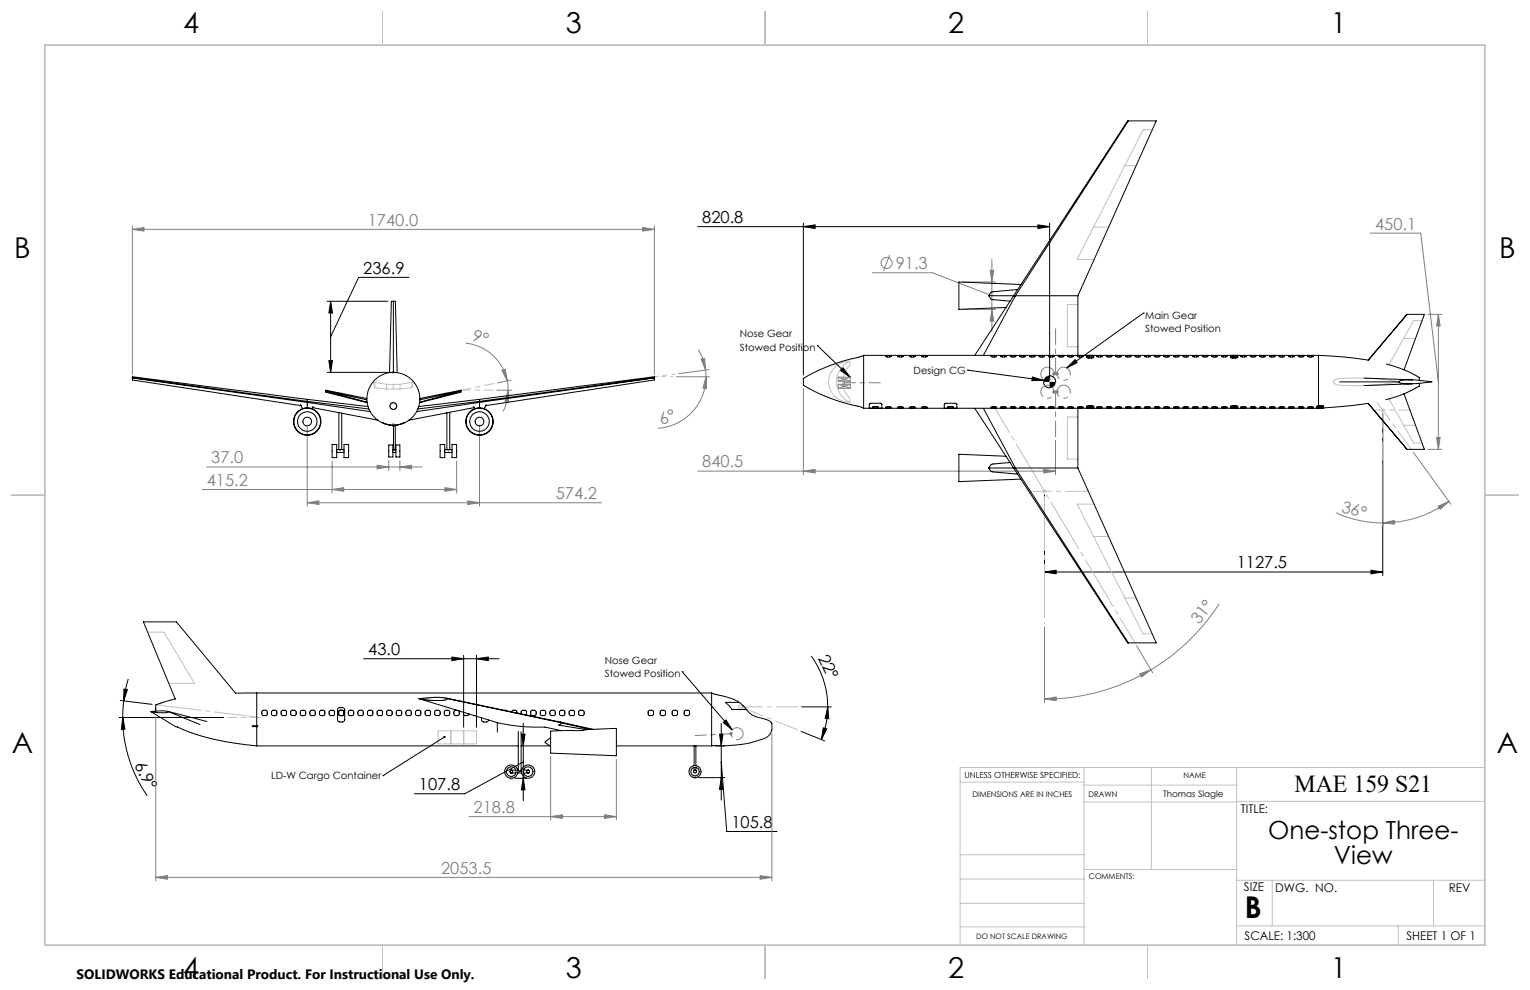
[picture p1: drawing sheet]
<svg xmlns="http://www.w3.org/2000/svg" width="432mm" height="279mm" viewBox="0 0 432 279" stroke-linecap="round" stroke-linejoin="round" font-family="sans-serif">
<g fill="none" stroke="#808080" stroke-width=".28">
<path d="M37.4 64.7l3.2-.5v1zM37.4 63.7v42M37.4 64.7h147.3M181.4 64.2l3.3 .5-3.3 .5zM184.7 63.7v42M246.2 77h16.9l16.8 6.5M251.1 72l-1.8 4.4M271.6 79.6h9.4M279.4 76.3h1.1l-.6 3.3zM279.9 73.2v20.5M386.8 65.8h14.2l4.9 42M131.4 96.8a13.3 13.3 0 0 1 11.8 10.7"/>
<path d="M197.1 98.6l1.2 2.6 .8 3.3M271.6 87.3h9.4M279.9 87.3l.6 3.3h-1.1zM403 88.7h3.9M405.9 88.7l.5 3.3h-1zM405.9 88.7v38.1M86.7 120v22.9M110.7 119.7l.7 .7M111 119.5v1M111.4 119.7l-.7 .7M135.3 120v22.9M140.2 110.1h4.2"/>
<path d="M141.6 104.5l1-.3 .6 3.3zM143.2 107.5l.2 2.6M143.4 110.1l.1 3.4-1-.2zM143.4 110.1l-.3 2.8-1.1 3.2M144.1 107.3l-3.7 .8M190.9 106.3h9.4M197.9 101.4l1-.3 .2 3.4zM199.1 104.5l.1 1.8M199.2 106.3l.2 3.4-1-.2zM199.2 106.3a14.5 14.5 0 0 1-13.5 14.6M200.1 104.3l-8.5 1.1M226.7 109.7v24.3"/>
<path d="M297 110.6h1.8M297 105.5h1.8M297.1 110.2l.7 .7M297.1 105.2l.7 .7M297.5 105v1M297.5 110.1v1M297.8 110.2l-.7 .7M297.8 105.2l-.7 .7M298 110.2l.7 .7M298 105.2l.7 .7M298.3 105v1M298.3 110.1v1"/>
<path d="M298.7 110.2l-.7 .7M298.7 105.2l-.7 .7M57 138.1h71.9M58.3 131.8h60.9M93.7 138.1l3.3-.5v1zM93.7 130.1v9M106.4 131.3l3.3 .5-3.3 .5zM109.7 130v2.8M110.5 120h1M112.9 131.8l3.3-.5v1zM112.9 130v2.8M125.6 137.6l3.3 .5-3.3 .5z"/>
<path d="M128.9 130.1v9M196.9 133h101M226.7 133l3.3-.5v1zM294.6 132.5l3.3 .5-3.3 .5zM297.9 124.3v9.7M390.2 130.9v17.7M398.9 127.6l10.6 14.7M403 126.8h3.9M405.4 123.5h1l-.5 3.3zM86.7 141.9l3.3-.5v1zM86.7 141.9h83.1M132 141.4l3.3 .5-3.3 .5z"/>
<path d="M377 144.7a32.1 32.1 0 0 0 13.2 2.9M390.2 147.6l3.3-.7 .1 1zM405.9 142.9l3-1.4-2.5 2.2zM408.9 141.5a31.5 31.5 0 0 1-18.7 6.1M294.8 177v21.3M344.1 170.4a57.9 57.9 0 0 1-19.3 18.6M118.2 197.2a25.4 25.4 0 0 1 8-.1l.1 .1a2.23 2.23 0 0 1-1.9 .5h-2.1zM294.8 197.3l3.3-.6v1zM320.8 182.3l4.5 7.6M321.7 190.2l3.1-1.2-2.6 2.1zM324.8 189a58.6 58.6 0 0 1-30 8.3M44 202.3v46.3"/>
<path d="M155.4 213.5v18M174 214.3v17.2M205.8 207.1h1M206 206.7l.7 .7M206.3 206.6v1M206.7 206.7l-.7 .7M217.8 207v41.6M132.4 230.5h41.6M155.4 230.5l3.3-.6v1.1zM170.6 229.9l3.4 .6-3.4 .5zM44 247.6l3.3-.5v1zM44 247.6h173.8"/>
<path d="M214.5 247.1l3.3 .5-3.3 .5z"/>
<circle cx="250.2" cy="74.2" r="1.56"/>
<circle cx="111" cy="114.6" r=".96"/>
</g>
<g fill="none" stroke="#000" stroke-width=".28">
<path d="M115.4 78.3h-14.2l-7.9 16.8M196.9 64h99.3M226.7 64l3.3-.5v1zM226.7 63v42.8M292.9 63.5l3.3 .5-3.3 .5zM296.2 63v43.8M92.3 85h17.1M93.3 85v20.1M93.3 85l.5 3.3h-1zM230.6 97.5h.1M230.6 97.5l9.4 9M322.7 88.4h.1"/>
<path d="M322.7 88.4l-21.7 15.5M92.3 105.1h17.7M92.8 101.8h1l-.5 3.3zM237.2 104.5l.7-.7 2.1 2.7zM273.1 104.5h.1M273.1 104.5l21.5 2.9M291.4 106.4l3.2 1h-3.4zM294.5 107.8l.2 .7 .4 .6 1.1 .4M296.2 106l.9 .3 .5 .4 .3 1.1M301 103.9l2.4-2.4 .6 .8zM390.2 116.8v45.7M294.8 139.7v22.8"/>
<path d="M294.8 161.4l3.3-.5v1.1zM294.8 161.4h95.4M386.9 160.9l3.3 .5-3.3 .6zM33.9 197.7l9.1 1.1M34.9 197.8l-.3 4.7M35 194.5l.9 .1-1 3.2zM36.2 191.6l-.8 3.1-.5 3.1M102.6 185.9h38.2M127.5 185.4l3.3 .5-3.3 .5zM130.8 184.9v20.3M134.5 185.9l3.3-.5v1zM134.5 184.9v20.3"/>
<path d="M192.5 189.6h.1M192.5 189.6l14.2 16.4M226.2 199.5h8.4M229 185.1a24.4 24.4 0 0 1 4.6 14.4M233.6 199.5l.3 3.3h-1zM233.6 199.5l-.4 4.3-.6 2.9-.8 2M33.6 202.5h29.5M34.6 202.5l.7 3.3h-1zM34.6 202.5a38.6 38.6 0 0 0 7 22.1M108.1 218.9h.1M125.4 208l-17.3 10.9M145.3 219.6h3.4"/>
<path d="M147.1 207.2h1.1l-.5 3.3zM147.7 204.2v21.8M147.7 215.1l-16.5 8.9h-14.3M147.7 219.6l.5 3.3h-1.1zM197.1 219.5h7.4M201.8 210.5h2.7M203.1 207.2h.9l-.4 3.3zM203.6 219.5l.4 3.3h-.9zM203.6 204.2v21.6M203.6 215l1.5 19.7h14.2M204.1 203.9l.8-.7 1.8 2.8zM226.1 206.4l6.6 2.7"/>
<path d="M232.3 205.4l1 .3-1.5 3z"/>
</g>
<g fill="none" stroke="#c0c0c0" stroke-width=".28">
<path d="M108 3.2v9.5M215.9 3.2v9.5M323.8 3.2v9.5M325.2 36.6h-2.6l-18.6 36.6h4.8M317.5 46.7h3.2M308.6 64.1h4.3M304.2 85.9h-3v12h3M396.1 95.5h3.4M401.3 90.5h-2.3l-7 12.4M105.8 109.4l3.3 .4M105.8 107.9v1.5M109.1 109.8h3.8"/>
<path d="M109.1 108.5l-3.7-.7 .4 1.6M109.1 108.5h3.8M109.1 108.5v1.3M110.5 105.1h1M110.7 104.7l.7 .7M111 108.5v1.3M111 104.6v1M111.4 104.7l-.7 .7M112.9 108.5l3.7-.7-.4 1.6M112.9 108.5v1.3M116.2 107.9v1.5M116.2 109.4l-3.3 .4"/>
<path d="M235.3 104l2.1-1.5 2.5-.5v1.2l-.9 .9-.6 1.1-.5 2 .3 2.5 .7 1.6 1 1.1v1.1l-1.9-.2-1.2-.6-1.5-1.1-.8-1.3-.5-1.4-.2-1.4 .5-1.9zM239.9 102l-1.7 1-.9 1-.7 1.2-.5 2.3 .2 1.8 .8 1.9 1.3 1.4 1.5 .9M304.2 117.7h-3v11.9h3M376.5 107.5l.7-.5 .8-.2 6.2-.1 5.5 .3 5.1 .8-4.6 .7-5.4 .3-6.6-.1-1-.2-.6-.3a.39 .39 0 0 1-.3-.4 .39 .39 0 0 1 .2-.3zM389.7 115.7h1M389.9 115.4l.7 .7M390.2 115.3v1M390.6 115.4l-.7 .7M392 112.6l7 12.4h2.3M3.1 139.7h9.6M294.3 138.7h1M294.4 138.3l.7 .7"/>
<path d="M294.8 138.2v1M295.1 138.3l-.7 .7M396.1 120h3.4M419.1 139.7h9.5M308.6 151.4h4.3M308.8 142.3h-4.8l18.6 36.6h2.6M41.7 178.4h4.5l8.7 14.5h-7.2M317.5 168.8h3.2M123.6 206.3h10.9v3.6h-10.9zM127.2 206.3v3.6M130.8 206.3v3.6M143.8 219.6h1"/>
<path d="M143.9 219.3l.7 .7M144.3 219.1v1M144.6 219.3l-.7 .7M195.7 219.5h.9M195.8 219.1l.7 .7M196.1 219v1M196.5 219.1l-.7 .7M305.9 216.6v50.1M324.9 216.6v28.8M349 216.6v50.1M419.1 216.6h-148.1v50.1M271 220.7h34.9"/>
<path d="M305.9 226.3h43.1M305.9 221.6h43.1M349 226.2h70.1M271 255h34.9M271 248.1h35M271 241.2h35M306 245.4h43M349 248.4h70.1M359.1 248.4v12.9M404.6 248.4v12.9M108 266.7v9.6M215.9 266.7v9.6"/>
<path d="M271 261.6h34.9M323.8 266.7v9.6M349 261.3h70.1M394.6 261.3v5.4"/>
<circle cx="296.2" cy="107.8" r="1.72"/>
<circle cx="209" cy="199.5" r=".6"/>
</g>
<path d="M295.1 108.8a1.86 1.86 0 0 0-.8 3.1 1.86 1.86 0 0 0 3.1-.8 1.86 1.86 0 0 0-2.1-2.4l-.2 .1M295.1 103.7a1.86 1.86 0 0 1 2.3 2.1 1.86 1.86 0 0 1-3 1.1 1.86 1.86 0 0 1 .5-3.1l.2-.1M299.6 108.8a1.86 1.86 0 0 0-.7 3.1 1.86 1.86 0 0 0 3.1-.8 1.86 1.86 0 0 0-2.2-2.4l-.2 .1M299.6 103.7a1.86 1.86 0 0 1 2.4 2.1 1.86 1.86 0 0 1-3 1.1 1.86 1.86 0 0 1 .5-3.1l.1-.1" fill="none" stroke="#808080" stroke-width=".28" stroke-dasharray="15.2 1.3 1.3 1.3" stroke-dashoffset="11.3" stroke-linecap="butt"/>
<path d="M209.6 206.6a1.69 1.69 0 0 0-2.8-.7 1.69 1.69 0 0 0 .7 2.8 1.69 1.69 0 0 0 2.2-2l-.1-.1" fill="none" stroke="#808080" stroke-width=".28" stroke-dasharray="15.2 1.3 1.3 1.3" stroke-dashoffset="11.8" stroke-linecap="butt"/>
<path d="M130.1 110.1h9.1" fill="none" stroke="#c0c0c0" stroke-width=".28" stroke-dasharray="15.2 1.3 1.3 1.3" stroke-dashoffset="12.6"/>
<path d="M184.7 106.3l5.9-.8" fill="none" stroke="#c0c0c0" stroke-width=".28" stroke-dasharray="15.2 1.3 1.3 1.3" stroke-dashoffset="14.2"/>
<path d="M184.7 106.3h5.2" fill="none" stroke="#c0c0c0" stroke-width=".28" stroke-dasharray="15.2 1.3 1.3 1.3" stroke-dashoffset="14.5"/>
<path d="M139.5 108.2l-9.4 1.9" fill="none" stroke="#c0c0c0" stroke-width=".28" stroke-dasharray="15.2 1.3 1.3 1.3" stroke-dashoffset="12.4"/>
<path d="M209 199.5h16.2" fill="none" stroke="#c0c0c0" stroke-width=".28" stroke-dasharray="15.2 1.3 1.3 1.3" stroke-dashoffset="9"/>
<path d="M209 199.5l16.2 6.5" fill="none" stroke="#c0c0c0" stroke-width=".28" stroke-dasharray="15.2 1.3 1.3 1.3" stroke-dashoffset="8.4"/>
<path d="M44 198.9l29.4 3.6" fill="none" stroke="#c0c0c0" stroke-width=".28" stroke-dasharray="15.2 1.3 1.3 1.3" stroke-dashoffset="2.3"/>
<path d="M73.4 202.5h-9.2" fill="none" stroke="#c0c0c0" stroke-width=".28" stroke-dasharray="15.2 1.3 1.3 1.3" stroke-dashoffset="12.5"/>
<path d="M320.3 181.4l-39.6-66.3" fill="none" stroke="#c0c0c0" stroke-width=".28" stroke-dasharray="15.2 1.3 1.3 1.3" stroke-dashoffset="7.1"/>
<path d="M290.4 138.7h16.8" fill="none" stroke="#c0c0c0" stroke-width=".28" stroke-dasharray="15.2 1.3 1.3 1.3" stroke-dashoffset="8.8"/>
<path d="M398.3 126.8l-9.7-13.3" fill="none" stroke="#c0c0c0" stroke-width=".28" stroke-dasharray="15.2 1.3 1.3 1.3" stroke-dashoffset="8.9"/>
<path d="M387.7 115.7h10.2" fill="none" stroke="#c0c0c0" stroke-width=".28" stroke-dasharray="15.2 1.3 1.3 1.3" stroke-dashoffset="12"/>
<path d="M294.8 138.7v37.3" fill="none" stroke="#c0c0c0" stroke-width=".28" stroke-dasharray="15.2 1.3 1.3 1.3" stroke-dashoffset="-1.5"/>
<path d="M390.2 115.7v14.2" fill="none" stroke="#c0c0c0" stroke-width=".28" stroke-dasharray="15.2 1.3 1.3 1.3" stroke-dashoffset="10.1"/>
<path d="M12.7 12.7h406.4v254h-406.4z" fill="none" stroke="#c0c0c0" stroke-width=".5"/>
<g fill="none" stroke="#808080" stroke-width=".28" stroke-dasharray="15.2 1.3 1.3 1.3">
<path d="M236.6 107.6h3.4M236.6 107.6v-1.1M236.6 106.5h3.4M236.6 107.6l3.4-1.1M236.6 108.4h3.4M236.6 108.4v1.2M236.6 109.6h3.4M236.6 108.4l3.4 1.2M238.3 109v-1M238.3 108v-1M240 107.6v-1.1M240 107.6l-3.4-1.1"/>
<path d="M240 108.4v1.2M240 108.4l-3.4 1.2M298.3 110.6h-.8M298.3 105.5h-.8"/>
</g>
<path d="M297.9 110.6v12.7M297.9 105.5v-12.7" fill="none" stroke="#808080" stroke-width=".28" stroke-dasharray="15.2 1.3 1.3 1.3" stroke-dashoffset="10.8"/>
<path d="M248.4 108h-10.1M196.2 207.6l10.1-.5" fill="none" stroke="#808080" stroke-width=".28" stroke-dasharray="15.2 1.3 1.3 1.3" stroke-dashoffset="12.1"/>
<g fill="#000">
<path d="M292.9 63.5l3.3 .5-3.3 .5zM226.7 64l3.3-.5v1zM134.5 185.9l3.3-.5v1zM127.5 185.4l3.3 .5-3.3 .5z"/>
<path d="M92.8 101.8h1l-.5 3.3zM93.3 85l.5 3.3h-1zM147.7 219.6l.5 3.3h-1.1zM147.1 207.2h1.1l-.5 3.3zM203.6 219.5l.4 3.3h-.9zM203.1 207.2h.9l-.4 3.3z"/>
<path d="M294.8 161.4l3.3-.5v1.1zM386.9 160.9l3.3 .5-3.3 .6z"/>
<path d="M35 194.5l.9 .1-1 3.2zM34.6 202.5l.7 3.3h-1z"/>
<path d="M232.3 205.4l1 .3-1.5 3zM233.6 199.5l.3 3.3h-1z"/>
</g>
<g fill="#808080">
<path d="M143.4 110.1l.1 3.4-1-.2zM141.6 104.5l1-.3 .6 3.3z"/>
<path d="M199.2 106.3l.2 3.4-1-.2zM197.9 101.4l1-.3 .2 3.4z"/>
<path d="M294.8 197.3l3.3-.6v1zM321.7 190.2l3.1-1.2-2.6 2.1z"/>
<path d="M390.2 147.6l3.3-.7 .1 1zM405.9 142.9l3-1.4-2.5 2.2z"/>
<path d="M279.4 76.3h1.1l-.6 3.3zM279.9 87.3l.6 3.3h-1.1zM405.4 123.5h1l-.5 3.3zM405.9 88.7l.5 3.3h-1zM86.7 141.9l3.3-.5v1zM132 141.4l3.3 .5-3.3 .5zM93.7 138.1l3.3-.5v1zM125.6 137.6l3.3 .5-3.3 .5zM106.4 131.3l3.3 .5-3.3 .5zM112.9 131.8l3.3-.5v1zM37.4 64.7l3.2-.5v1zM181.4 64.2l3.3 .5-3.3 .5zM155.4 230.5l3.3-.6v1.1zM170.6 229.9l3.4 .6-3.4 .5zM44 247.6l3.3-.5v1zM214.5 247.1l3.3 .5-3.3 .5z"/>
<path d="M294.6 132.5l3.3 .5-3.3 .5zM226.7 133l3.3-.5v1z"/>
</g>
<path d="M301 103.9l2.4-2.4 .6 .8zM291.4 106.4l3.2 1h-3.4zM237.2 104.5l.7-.7 2.1 2.7zM296.2 107.8v1.7l.9-.3 .7-.7 .1-.7zM295 106.5l-.5 1.3h1.7v-1.8zM125.2 207.8a.35 .35 0 0 0 0 .4 .35 .35 0 0 0 .4 .1 .35 .35 0 0 0 .1-.5l-.3 .2 .3-.2zM204.1 203.9l.8-.7 1.8 2.8z" fill="#000"/>
<g fill="none" stroke="#000" stroke-width=".28">
<path d="M318.5 34.1h7.8l-22.1 49.4M318.5 34.1h-.3l-43.1 66.2M318.5 34.1l-31.9 49.4M111 85h.6l.5 20.2M111 85h-.5l-.1 .6-.5 19.6M111 85v20.1M279 83.5l.5 .8 .6 .3 5 .4M279 83.5h7.6M286.6 83.5h17.6M286.6 83.5l-9.1 16.8M287.2 81.7l-7.2 .7-.4 .2-.6 .9M288.1 80.3l-17.5-.7v7.7l13.3-.5"/>
<path d="M304.2 83.5v16.8M397.1 88.7l-11 12.9-6.7-.8-7.3-.5M397.1 88.7h4.9l-5.8 15.7M397.1 88.7l-10.9 13M37.4 106.7v.5l47.5 7.3M37.4 106.6v-.3l49.3 6.4M37.4 106.6v.1M37.4 106.7l49.3 6.9M37.4 106.6l49.3 6.7M84.8 114.2l.6 1.1M86.7 112.7l17.2 2.1M86.7 113.6v1.5"/>
<path d="M86.7 113.3v.3M86.7 112.7v.6M86.7 113.6l17.8 2.6M86.7 113.3l17.4 2.1M88.2 115l18.4 3.6M88.4 114.7l-.4 .6M92 110.3v-.2l.2 .1 11.3 2.3M92 110.3v.4l.2 .1 11.4 2.8M92 110.3h.1M92 110.3l11.5 2.6M92 110.3l11.6 3.2M95.6 116.5v10.4"/>
<path d="M96.4 116.6v10.3M114.2 119.2l-1.3 .5-1.4 .3-1.7-.1-1.9-.7M126.1 116.5v10.4M126.9 116.3v10.6M130.1 110.3v-.2l-.3 .1-11.3 2.3M130.1 110.3v.4l-11.7 2.9M130.1 110.3h.1M130.1 110.3l-11.7 3.2M130.1 110.3l-11.6 2.6M133.7 114.7l.3 .6M133.8 115l-18.4 3.6M135.3 112.7l-17.2 2.1"/>
<path d="M135.3 113.6v1.5M135.3 113.3v.3M135.3 112.7v.6M135.3 113.6l-17.8 2.6M135.3 113.3l-17.4 2.1M137.2 114.2l-.6 1.1M184.7 106.7v.5l-47.6 7.3M184.7 106.6v-.3l-49.4 6.4M184.7 106.6v.1M184.7 106.7l-49.4 6.9M184.7 106.6l-49.4 6.7M243.7 100.3l-9.5 2.9-4 1.7-3.5 1.9v1.9l4.1 2.2 6.2 2.4 5.5 1.4 1.2 .5"/>
<path d="M243.7 100.3v14.9M243.7 100.3h128.4M245.3 115.2v-1.1l.4-.3h2.9l.3 .2v1.2M246.6 115.2l-.3-.1 .1-.3h1.5v.3l-.3 .1M250 114.9l1.1-.1 .4 .1v.2h-1.4zM250 100.4h1.2l.3 .2-1.2 .2zM253.4 100.4h1.2l.3 .2-1.3 .2zM253.4 114.8h1.3l.2 .3h-1.4zM256.8 114.9l1.1-.1 .3 .1 .1 .2h-1.4zM256.8 100.4h1.2l.3 .2-1.3 .2-.2-.2zM260.1 100.4h1.3l.3 .2-1.3 .2zM260.2 114.8h1.3l.2 .3h-1.4z"/>
<path d="M266.5 115.2v-1.1l.4-.3h2.9l.3 .2v1.2M267.8 115.2l-.3-.1 .1-.3h1.4v.3l-.2 .1M275.1 115.2l43.1 66.2h.3M277.5 115.2l9.1 16.9M279.7 114.9l1.1-.1 .4 .1v.2h-1.3zM279.7 100.4h1.3l.2 .2-1.2 .2zM282.4 100.4h1.3l.3 .2-1.3 .2zM282.5 114.8h1.3l.2 .3h-1.4zM285.2 114.9l1.1-.1 .3 .1 .1 .2h-1.4zM285.2 100.4h1.2l.3 .2-1.3 .2zM287.8 100.4h1.3l.3 .2-1.3 .2zM287.9 114.9l1.1-.1 .3 .1 .1 .2h-1.4z"/>
<path d="M290.5 100.4h1.3l.3 .2-1.2 .2zM290.6 114.9l1.1-.1 .4 .1v.2h-1.4zM293.3 114.9l1.1-.1 .3 .1 .1 .2h-1.4zM293.3 100.4h1.2l.3 .2-1.3 .2zM296 114.9l1.1-.1 .4 .1v.2h-1.4zM296 100.4h1.3l.2 .2-1.2 .2zM298.7 114.9l1.1-.1 .4 .1v.2h-1.4zM298.7 100.4h1.3l.2 .2-1.2 .2zM301.4 100.4h1.3l.2 .2-1.2 .2zM301.4 114.9l1.1-.1 .4 .1v.2h-1.4zM304.1 100.4h1.3l.2 .2-1.2 .2zM304.1 114.9l1.2-.1h.2l.1 .3h-1.4z"/>
<path d="M304.2 115.2v16.9M306.6 115.2v-.5l.5-.3 1.4 .1 .2 .7M306.6 100.3l.1 .6 .3 .2 1.4-.1 .3-.2v-.5M306.9 100.4h1.3l.2 .2-1.2 .2zM306.9 114.9l1.1-.1 .4 .1v.2h-1.4zM309.5 100.4h1.3l.2 .2-1.2 .2zM309.6 114.8h1.3l.1 .3h-1.3zM312.2 114.9l1.2-.1 .3 .1 .1 .2h-1.4zM312.2 100.4h1.3l.3 .2-1.3 .2zM314.9 100.4h1.3l.3 .2-1.3 .2zM315 114.9l1.1-.1 .3 .1 .1 .2h-1.4zM317.6 100.4h1.3l.3 .2-1.2 .2z"/>
<path d="M317.7 114.9l1.1-.1 .3 .1 .1 .2h-1.4zM320.4 100.4h1.2l.3 .2-1.3 .2zM320.4 114.9l1.1-.1 .3 .1 .1 .2h-1.4zM323.1 114.9l1.1-.1 .4 .1v.2h-1.4zM323.1 100.4h1.2l.3 .2-1.2 .2zM325.8 114.9l1.1-.1 .4 .1v.2h-1.4zM325.8 100.4h1.3l.2 .2-1.2 .2zM328.5 100.4h1.3l.2 .2-1.2 .2zM328.5 114.9l1.1-.1 .4 .1v.2h-1.4zM331.2 100.4h1.3l.2 .2-1.2 .2zM331.2 114.9l1.2-.1 .3 .1v.2h-1.4zM333.9 100.4h1.3l.2 .2-1.2 .2z"/>
<path d="M333.9 114.9l1.1-.1 .4 .1v.2h-1.4zM336.6 100.4h1.3l.2 .2-1.2 .2zM336.7 114.8h1.3l.1 .3h-1.3zM339.3 114.9l1.2-.1 .3 .1 .1 .2h-1.4zM339.3 100.4h1.3l.3 .2-1.3 .2zM342 100.4h1.3l.3 .2-1.3 .2zM342.1 114.9l1.1-.1 .3 .1 .1 .2h-1.4zM344.7 100.4h1.3l.3 .2-1.2 .2zM344.8 114.9l1.1-.1 .4 .1v.2h-1.4zM347.3 115.2v-.5l.4-.3 1.5 .1 .1 .7M347.3 100.3v.5l.4 .3 1.3-.1 .3-.2v-.5M347.5 100.4h1.3l.3 .2-1.4 .2z"/>
<path d="M347.6 114.9l1.1-.1 .3 .1 .1 .2h-1.4zM348.1 100.4h-.6l.1 .3 .5 .1M348.5 100.4h.5l-.1 .3-.4 .1M350.2 100.4h1.2l.3 .2-1.3 .2zM350.2 114.8h1.3l.2 .3h-1.4zM352.9 114.9l1.1-.1 .4 .1v.2h-1.4zM352.9 100.4h1.3l.2 .2-1.2 .2-.3-.2zM355.6 100.4h1.3l.2 .2-1.2 .2zM355.6 114.9l1.1-.1 .4 .1v.2h-1.4zM358.3 114.9l1.1-.1 .4 .1v.2h-1.4zM358.3 100.4h1.3l.2 .2-1.2 .2zM361 100.4h1.3l.2 .2-1.2 .2z"/>
<path d="M361 114.9l1.1-.1 .4 .1v.2h-1.4zM363.7 114.9l1.1-.1 .4 .1v.2h-1.3zM363.7 100.4h1.3l.2 .2-1.2 .2-.3-.2zM366.4 114.9l1.2-.1 .3 .1v.2h-1.3zM366.4 100.4h1.3l.2 .2-1.2 .2zM369.1 100.4h1.3l.3 .2-1.3 .2zM369.1 114.9l1.2-.1 .3 .1 .1 .2h-1.4zM372.1 100.3v14.9M372.2 114.4l-.7 .3v.5M372.2 114.4h.1M372.2 114.4h.7M372.3 115.1h-.5v-.2h1.5v.2h-.5"/>
<path d="M372.3 115.1h.1M372.3 115.1h.5M372.8 115.1h.1M372.9 114.4l.7 .3M372.9 114.4h.1M373.6 115.1l6.7-.5 5.8-.8 11 13M373.6 114.7v.5h-129.9M373.6 114.6v.1M378.1 107.8h16.7M385 106.7l13.6 .5M386.2 113.8l10.9 13M391.3 102.8l3.7 1.1 2.5 1 3 1.6 .1 .9"/>
<path d="M394.8 107.6l1.4-.4h2.8l5.1 .6-6.8 .5-2.1-.2-.4-.3zM396.2 111.2l5.8 15.6h-4.9M398.6 108.3l-13.6 .5M400.6 108.2l-.1 .8-3.1 1.6-2.8 1.2-3.5 1M93.7 125.4h1.3v3.8h-1.3zM95 127.7h2.1M95 126.9h2.1M95.9 126.9h.3zM95.9 127.7h.3zM97.1 125.4h1.3v3.8h-1.3zM109.7 125.6h1.2v3.4h-1.2zM110.9 126.9h.2"/>
<path d="M110.9 127.7h.8M111.1 126.9h.4M111.1 120v6.9M111.5 126.9h.2M111.5 120v6.9M111.7 125.6h1.2v3.4h-1.2zM124.2 125.4h1.3v3.8h-1.3zM125.5 126.9h2.1M125.5 127.7h2.1M126.4 127.7h.3zM126.4 126.9h.3zM127.6 125.4h1.3v3.8h-1.3z"/>
<path d="M279 132.1l.5 .8 .6 .3 7.1 .6M279 132.1h7.6M283.9 128.8l-13.3-.6v7.7l17.5-.7M285.1 130.5l-5.1 .5-.4 .2-.6 .9M286.6 132.1h17.6M286.6 132.1l31.9 49.3M304.2 132.1l22.1 49.3h-7.8M49.5 197.2l-5.5 1.7v1.8M72.5 195.6l-6 .1-16.7-20.2h-9.3l9 21.8M72.5 195.6v9.2M72.5 195.6h128.3M118.2 197.2l4.1 .5 3.1-.1 .9-.4"/>
<path d="M118.2 197.2l22.1 6.7M126.1 197.1l32 6.7M126.1 197.1l.2 .1M126.1 197.1l-3.7-.3-4.2 .4M126.3 197.2l32.2 6.8M200.8 195.6l6.5 1.8 1.6 1 1.8 1.8h-2.7a1.78 1.78 0 0 1-2.2-1l-1.1-1h3.7M200.8 195.6v14.9M42.6 200.8l7 4.3 .5 .1M42.6 200.8l2.3 .4h1.8l.8-.4M42.6 200.8l3.2-.2 1.7 .2M47.5 200.8h.1M47.5 200.8l8.9 3.7"/>
<path d="M47.5 200.8l10.9 2.8M50.1 205.2l4.3 1.8 5.4 1.5 5.9 1.2 6.8 .8M71.3 205.1h1.2M71.5 204.8l-.2 .3M71.5 204.8h1M72.5 205.1v5.4M72.5 204.8h.1M72.5 205.1h.1M72.5 210.5h73.8M95.3 200l.4-.3h1.1l.5 .5v2.9l-.5 .6-1 .1-.4-.3zM96.1 200.4l-.5 .4v.8l.5 .4M96.5 200.4l.5 .4v.9l-.5 .3"/>
<path d="M129 200.4l-.6 .1-.3 .4v.8l.3 .3 1.1-.2v-1.2M130.8 201v.6l.4 .4 .9-.1 .2-.4M133.8 201.9l.1 .1M135.9 202.6v.7l.4 .4h1.2l.4-.5M140.3 203.9l6.5 1.1 7 .2 4.6 1M140.3 203.9l.1 2.7M142.3 200.4l.7 .2M144.1 218.1l1.5 .1M144.4 200.9l.3-.4 .8-.1 .3 .3 .1 .5M145.6 217.3l-1.5 .1M146.1 218.2h1.1M146.1 217.3h.2"/>
<path d="M146.3 217.3l.4 .5 .4-.5M146.3 206.4v10.9M147.1 201.5l.2-1 .9-.1 .4 .5-.1 .9M147.1 217.3h.1M147.1 206.5v10.8M147.1 210.5h8.1M147.7 217.3l1.5 .1M149.2 218.1l-1.5 .1M155.4 208.2l-1.5 1.1v.3l1.5 1M158.1 203.8l9.3 2M158.1 203.8l.4 .2M158.5 204l-.8 .6 7.8 1.3"/>
<path d="M158.5 204l8.2 1.9M165.5 205.9l8.5-.3v7.7l-18.6-.8v-6.2l3-.1M165.5 205.9l-1.8 .3h-5.3M174 210.5h26.8M195.9 210.5v5.6M195.9 216.6v.9M196.4 210.5v5.6M196.4 216.6v.9M210.6 200.2l1 1.1 1.3 .8 3.7 1.1 1.1 .8 .1 2-.8 1.6-1.5 .9-4.4 1.3-5.5 .6-4.8 .1"/>
<circle cx="86.7" cy="119" r="1.22"/>
<circle cx="86.7" cy="119" r="3.9"/>
<circle cx="86.7" cy="119" r="3.8"/>
<circle cx="86.7" cy="119" r="2.75"/>
<circle cx="111" cy="112.6" r="7.5"/>
<circle cx="111" cy="114.6" r=".96"/>
<circle cx="135.3" cy="119" r="1.22"/>
<circle cx="135.3" cy="119" r="3.9"/>
<circle cx="135.3" cy="119" r="3.8"/>
<circle cx="135.3" cy="119" r="2.75"/>
<circle cx="74.6" cy="201.2" r=".82"/>
<circle cx="77.3" cy="201.2" r=".84"/>
<circle cx="80.1" cy="201.2" r=".83"/>
<circle cx="82.8" cy="201.2" r=".83"/>
<circle cx="85.5" cy="201.2" r=".83"/>
<circle cx="88.2" cy="201.2" r=".82"/>
<circle cx="90.9" cy="201.2" r=".84"/>
<circle cx="93.6" cy="201.2" r=".83"/>
<circle cx="96.3" cy="201.3" r=".86"/>
<circle cx="99" cy="201.2" r=".83"/>
<circle cx="101.7" cy="201.2" r=".82"/>
<circle cx="104.4" cy="201.2" r=".84"/>
<circle cx="107.1" cy="201.2" r=".83"/>
<circle cx="109.9" cy="201.2" r=".83"/>
<circle cx="112.6" cy="201.2" r=".83"/>
<circle cx="115.3" cy="201.2" r=".82"/>
<circle cx="118" cy="201.2" r=".84"/>
<circle cx="120.7" cy="201.2" r=".83"/>
<circle cx="123.4" cy="201.2" r=".83"/>
<circle cx="126.1" cy="201.2" r=".83"/>
<circle cx="144.3" cy="217.8" r="1.35"/>
<circle cx="144.3" cy="217.8" r=".42"/>
<circle cx="144.3" cy="217.8" r="1.87"/>
<circle cx="149" cy="217.8" r=".41"/>
<circle cx="149" cy="217.8" r="1.88"/>
<circle cx="149" cy="217.8" r="1.35"/>
<circle cx="150.5" cy="201.2" r=".83"/>
<circle cx="153.2" cy="201.2" r=".83"/>
<circle cx="155.9" cy="201.2" r=".82"/>
<circle cx="158.6" cy="201.2" r=".84"/>
<circle cx="161.3" cy="201.2" r=".83"/>
<circle cx="164" cy="201.2" r=".83"/>
<circle cx="183.6" cy="201.2" r=".83"/>
<circle cx="187" cy="201.2" r=".83"/>
<circle cx="190.4" cy="201.2" r=".83"/>
<circle cx="193.8" cy="201.2" r=".83"/>
<circle cx="196.2" cy="217.8" r="1.69"/>
<circle cx="196.2" cy="217.8" r=".4"/>
<circle cx="196.2" cy="217.8" r="1.18"/>
</g>
<text font-size="8.5" x="351.3" y="259">B</text>
<g font-size="8.1">
<text x="51.7" y="9.3">4</text>
<text x="159.7" y="9.3">3</text>
<text x="267.6" y="9.3">2</text>
<text x="375.6" y="9.3">1</text>
<text x="4" y="72.8">B</text>
<text x="423.1" y="72.8">B</text>
<text x="3.3" y="212.5">A</text>
<text x="422.4" y="212.5">A</text>
<text x="51.7" y="276">4</text>
<text x="159.7" y="276">3</text>
<text x="267.6" y="276">2</text>
<text x="375.6" y="276">1</text>
</g>
<g font-size="7.1">
<text x="357.9" y="236.9">One-stop Three-</text>
<text x="376.5" y="244">View</text>
</g>
<text font-size="6.9" x="365.3" y="223.6">MAE 159 S21</text>
<g font-size="4.7" fill="#808080">
<text x="103.8" y="63.7">1740.0</text>
<text x="388.1" y="64.8">450.1</text>
<text x="252.8" y="75.9">91.3</text>
<text x="133" y="95.9" transform="rotate(20 133 95.9)">9°</text>
<text x="186.6" y="119.9" transform="rotate(-17 186.6 119.9)">6°</text>
<text x="59.6" y="130.8">37.0</text>
<text x="198.2" y="131.9">840.5</text>
<text x="58.3" y="137.1">415.2</text>
<text x="156.9" y="140.9">574.2</text>
<text x="378.4" y="144.4" transform="rotate(16 378.4 144.4)">36°</text>
<text x="338.4" y="176.5" transform="rotate(-53 338.4 176.5)">31°</text>
<text x="133.7" y="229.4">218.8</text>
<text x="124.5" y="246.6">2053.5</text>
</g>
<g font-size="4.7">
<text x="198.2" y="62.9">820.8</text>
<text x="102.5" y="77.3">236.9</text>
<text x="349" y="160.4">1127.5</text>
<text x="103.9" y="184.9">43.0</text>
<text x="230.8" y="185.6" transform="rotate(65 230.8 185.6)">22°</text>
<text x="37.8" y="215.8" transform="rotate(63 37.8 215.8)">6.9°</text>
<text x="118.2" y="223">107.8</text>
<text x="206.4" y="233.6">105.8</text>
</g>
<text font-size="3.8" x="21.6" y="276.3">SOLIDWORKS Educational Product. For Instructional Use Only.</text>
<g font-size="3.4">
<text x="350.2" y="229.5">TITLE:</text>
<text x="351.1" y="251.6">SIZE</text>
<text x="359.9" y="251.6">DWG. NO.</text>
<text x="408.9" y="251.7">REV</text>
<text x="351.2" y="265.2">SCALE: 1:300</text>
<text x="396.9" y="265.2">SHEET 1 OF 1</text>
</g>
<g font-size="2.8">
<text x="323.2" y="89.9">Main Gear</text>
<text x="208.8" y="95.2">Nose Gear</text>
<text x="323.2" y="93.8">Stowed Position</text>
<text x="208.8" y="99">Stowed Position</text>
<text x="257.9" y="105.5">Design CG</text>
<text x="170.7" y="187.3">Nose Gear</text>
<text x="170.7" y="191.1">Stowed Position</text>
<text x="76.5" y="220">LD-W Cargo Container</text>
</g>
<text font-size="2.5" x="328.3" y="224.9">Thomas Slagle</text>
<text font-size="2.4" x="272.2" y="219.7">UNLESS OTHERWISE SPECIFIED:</text>
<g font-size="2.2">
<text x="334" y="219.7">NAME</text>
<text x="274.4" y="224.9">DIMENSIONS ARE IN INCHES</text>
<text x="307.2" y="224.9">DRAWN</text>
<text x="307.3" y="248.1">COMMENTS:</text>
</g>
<text font-size="2.1" x="275.5" y="265.1">DO NOT SCALE DRAWING</text>
</svg>
